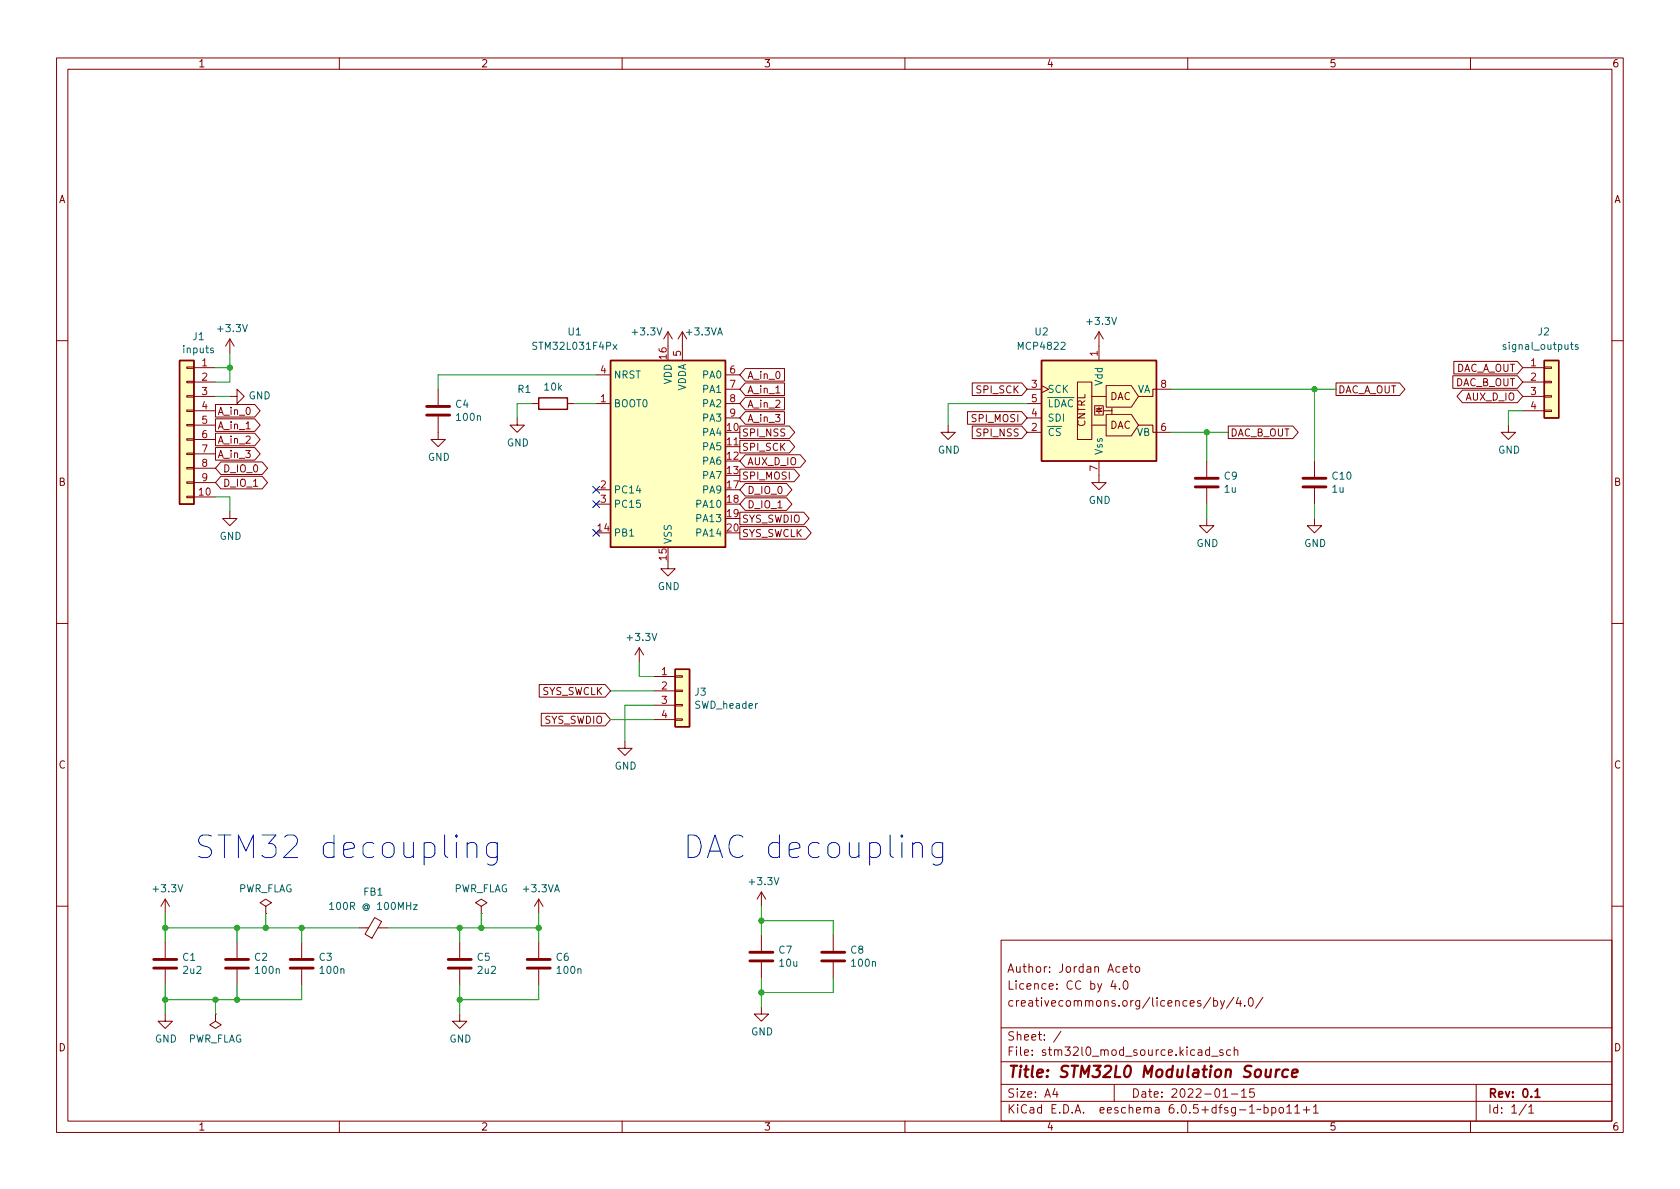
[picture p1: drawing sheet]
<svg xmlns="http://www.w3.org/2000/svg" width="297mm" height="210mm" viewBox="0 0 297 210" stroke-linecap="round" stroke-linejoin="round" font-family="sans-serif">
<g fill="none" stroke="#840000" stroke-width=".18">
<path d="M10 10.2h277v190.1h-277zM12 12.2h273v186.1h-273zM60 10.2v2M110 10.2v2M160 10.2v2M210 10.2v2M260 10.2v2M40.6 59.9l-.7 1.3M40.6 59.9v2.6M40.6 59.9l.8 1.3M118.1 58.7l-.8 1.2M118.1 58.7v2.5"/>
<path d="M118.1 58.7l.8 1.2M120.6 58.7l-.7 1.2M120.6 58.7v5M120.6 58.7l.8 1.2M194.3 58.7l-.8 1.2M194.3 58.7v5M194.3 58.7l.8 1.2M10 60.2h2M33 77.6h1.3v.2h-1.3zM33 75.1h1.3v.2h-1.3zM33 72.5h1.3v.3h-1.3zM33 70h1.3v.2h-1.3z"/>
<path d="M33 67.4h1.3v.3h-1.3zM33 64.9h1.3v.2h-1.3zM34.3 65h3.8M34.3 67.6h3.8M34.3 70.1h3.8M34.3 72.6h3.8M34.3 75.2h3.8M34.3 77.7h3.8M38.1 71.5h6.9l1 1.1-1 1.1h-6.9zM38.1 79.1h6.9l1 1.2-1 1.1h-6.9zM38.1 76.6h6.9l1 1.1-1 1.1h-6.9zM38.1 74.1h6.9l1 1.1-1 1.1h-6.9z"/>
<path d="M40.6 70.1h1.3v-1.3l1.3 1.3-1.3 1.3v-1.3M43.5 75.8h.7M77.5 73.7v4h1.2l-1.2 1.3-1.3-1.3h1.3M77.5 68.8v2.8M91.4 73.9v1.3h1.3l-1.3 1.2-1.2-1.2h1.2M94 71.4h1.2M100.3 71.4h1.3M105.4 71.4h2.5M105.4 66.3h2.5M128.3 71.4h2.5M128.3 68.8h2.5M128.3 73.9h2.5"/>
<path d="M128.3 79h2.5M128.3 66.3h2.5M130.8 77.9h8.8l.9 1.1-.9 1.1h-8.8zM130.8 75.3h8.8l.9 1.1-.9 1.2h-8.8zM131.8 70.3h6.9v2.2h-6.9l-1-1.1zM131.8 65.2h6.9v2.2h-6.9l-1-1.1zM131.8 67.7h6.9v2.2h-6.9l-1-1.1zM131.8 72.8h6.9v2.2h-6.9l-1-1.1zM137.2 69.5h.7M167.6 75.2v1.2h1.3l-1.3 1.3-1.2-1.3h1.2M171.1 72.8h9.6l.9 1.1-.9 1.1h-9.6zM171.9 75.3h8.8l.9 1.1-.9 1.2h-8.8z"/>
<path d="M171.9 67.7h8.8l.9 1.1-.9 1.1h-8.8zM181.6 71.4h2.5M181.6 76.4h2.5M181.6 68.8h2.5M181.6 73.9h2.5M184.1 68.2l1.3 .6-1.3 .7M190.5 67.6h2.5v10.1h-2.5zM193 70.1h2.6M193 75.2h2.6M193.5 71.7h1.6v1.7h-1.6zM194.3 72.3l.5 .5h-1zM194.3 72v1.1"/>
<path d="M194.8 72.1l-.1 .2h-.8l-.1 .1M195.6 73.3h4.4l1.3 1.9-1.3 1.9h-4.4zM195.6 68.2h4.4l1.3 1.9-1.3 1.9h-4.4zM196.6 72.1v.5h-1.5M196.6 72.5v.8M201.3 75.2h2.5v1.2h3.2M207 68.8h-3.2v1.3h-2.5M217.2 75.3h11.4l.9 1.1-.9 1.2h-11.4zM236.2 67.7h11.3l.9 1.1-.9 1.1h-11.3zM256.9 66.4h11.4l.9 1.2-.9 1.1h-11.4zM257.1 63.9h11.2l.9 1.1-.9 1.1h-11.2zM258.6 69h9.7l.9 1.1-.9 1.1h-9.7l-1-1.1z"/>
<path d="M266.7 75.2v1.2h1.3l-1.3 1.3-1.3-1.3h1.3M269.2 65h3.8M269.2 67.6h3.8M269.2 70.1h3.8M269.2 72.6h3.8M273 72.5h1.3v.3h-1.3zM273 70h1.3v.2h-1.3zM273 67.4h1.3v.3h-1.3zM273 64.9h1.3v.2h-1.3zM285 60.2h2M33 87.8h1.3v.2h-1.3zM33 85.2h1.3v.3h-1.3z"/>
<path d="M33 82.7h1.3v.2h-1.3zM33 80.1h1.3v.3h-1.3zM34.3 87.9h3.8M34.3 80.3h3.8M34.3 82.8h3.8M34.3 85.3h3.8M39.1 84.2h7.3l.9 1.1-.9 1.1h-7.3l-1-1.1zM39.1 81.7h7.3l.9 1.1-.9 1.1h-7.3l-1-1.1zM40.6 90.4v1.3h1.3l-1.3 1.3-1.2-1.3h1.2M105.4 86.6h2.5M105.4 89.1h2.5M118.1 99.3v1.3h1.3l-1.3 1.2-1.3-1.2h1.3"/>
<path d="M130.8 83h9.6l1 1.1-1 1.1h-9.6zM130.8 93.1h11.7l.9 1.1-.9 1.1h-11.7zM130.8 90.6h11.3l1 1.1-1 1.1h-11.3zM131.8 88h7.3l.9 1.1-.9 1.2h-7.3l-1-1.2zM131.8 85.5h7.3l.9 1.1-.9 1.1h-7.3l-1-1.1zM131.8 80.4h9.7l.9 1.1-.9 1.1h-9.7l-1-1.1zM194.3 81.5v3.8h1.3l-1.3 1.3-1.3-1.3h1.3M213.4 91.7v1.3h1.2l-1.2 1.2-1.3-1.2h1.3M213.4 81.5v2.8M213.4 86.4v2.7M232.4 91.7v1.3h1.3l-1.3 1.2-1.3-1.2h1.3M232.4 81.5v2.8"/>
<path d="M232.4 86.4v2.7M10 110.2h2M113 114.5l-.7 1.3M113 114.5v2.6M113 114.5l.8 1.3M115.6 119.6h3.8M119.4 119.5h1.2v.3h-1.2zM285 110.2h2M95.3 121.1h11.7l.9 1.1-.9 1.1h-11.7zM95.7 126.1h11.3l.9 1.1-.9 1.2h-11.3zM110.5 131.1v1.2h1.3l-1.3 1.3-1.3-1.3h1.3M115.6 122.2h3.8"/>
<path d="M115.6 124.7h3.8M115.6 127.2h3.8M119.4 127.1h1.2v.3h-1.2zM119.4 124.6h1.2v.2h-1.2zM119.4 122h1.2v.3h-1.2zM29.2 159v2.5M29.2 159l-.8 1.3M29.2 159l.8 1.3M95.2 159v2.5M95.2 159l-.7 1.3M95.2 159l.8 1.3M134.6 157.7v2.6"/>
<path d="M134.6 157.7l-.7 1.3M134.6 157.7l.8 1.3M10 160.2h2M29.2 179.3v1.3h1.3l-1.3 1.3-1.3-1.3h1.3M29.2 166.6v2.8M29.2 171.4v2.8M38.1 179.3v1.3l1 .6-1 .7-1-.7 1-.6M38.1 179.3h.1M41.9 166.6v2.8M41.9 171.4v2.8M47 160.3l1-.7-1-.6-1 .6 1 .7v1.2M47 161.5h.1"/>
<path d="M53.3 166.6v2.8M53.3 171.4v2.8M63.5 164.1h1.7M66.2 162.2l1.3 .8-1.7 2.9-1.3-.7zM66.8 164.1h1.8M81.3 179.3v1.3h1.2l-1.2 1.3-1.3-1.3h1.3M81.3 166.6v2.8M81.3 171.4v2.8M85.1 160.3l1-.7-1-.6-1 .6 1 .7v1.2M85.1 161.5h.1M95.2 166.6v2.8M95.2 171.4v2.8"/>
<path d="M134.6 178v1.3h1.3l-1.3 1.3-1.3-1.3h1.3M134.6 165.3v2.8M134.6 170.2v2.8M147.3 165.3v2.8M147.3 170.2v2.8M177 166.3h108v32h-108zM196.8 173.4l-.4 1h1M197.1 173.9v1M197.9 174.8v.1M198.6 171.4l.7-.1-.1-.3-.4-.1-.2 .2v.8h.6M198.8 173.5l.1-.1a.81 .81 0 0 1 .6 .7 .81 .81 0 0 1-.3 .8h-.1a.81 .81 0 0 1-.6-.6 .81 .81 0 0 1 .3-.8zM199.7 170.9h.6"/>
<path d="M199.9 170.4v1.3l.4 .2M200.9 171l.3-.1 .3 .3v.4l-.3 .3h-.3l-.2-.3v-.4zM214.1 176.4l-1.3 1.9M214.6 177l.4-.1 .3 .3v.4l-.2 .3h-.5M214.6 176.4v1.5M215.8 176.9l.3 1M216.5 176.9l-.5 1.4-.2 .1M218.1 176.4l-1.2 1.9M218.9 176.4l-.3 1h.9M219.3 176.9v1M220.1 177.8v.1M220.9 176.6l.2-.2a.81 .81 0 0 1 .6 .7 .81 .81 0 0 1-.3 .8h-.2a.81 .81 0 0 1-.3-1.3z"/>
<path d="M223.3 176.4l-1.3 1.9M285 160.2h2M60 198.3v2M110 198.3v2M160 198.3v2M177 194.8h108M177 191.8h108M177 187.8h108M177 181.8h108M186.5 192.5l-.4 1h1M186.9 193v1M187.6 182.4l-1.3 1.9"/>
<path d="M197 191.8v3M210 198.3v2M213.9 185.7l-.5-.1-.3 .3v.4l.2 .3h.6M213.9 185.1v1.5M214.2 186.8h1.2M216.2 185.7l-.3-.1-.3 .2 .1 .3 .5 .1v.4h-.6M216.2 194h.9M217.6 185.7l-.5-.1-.2 .3v.4l.1 .3h.6M217.7 193.5h1.2M218.2 185.8l.2-.2 .4 .1 .1 .9M218.2 185.1v1.5M219.5 193l.4-.5v1.5"/>
<path d="M219.5 194h.9M221.7 192.5h-.7l-.1 .7 .2-.1 .5 .1 .2 .2-.1 .5-.2 .1-.6-.1M223.5 195.9l.4-.1 .3 .3v.4l-.1 .3h-.6M223.5 195.3v1.5M224.9 195.9l.4-.1 .3 .3v.4l-.2 .3h-.5M224.9 195.8v1.5M226.3 195.9l.3-.1 .3 .3v.4l-.3 .3h-.3l-.2-.3v-.4zM227.5 195.8l.4-.5v1.5M227.5 196.8h.9M228.9 195.8l.5-.5v1.5M228.9 196.8h.9M230.4 196.3h1.2"/>
<path d="M231 195.7v1.1M232.2 195.8l.4-.5v1.5M232.2 196.8h.9M260 198.3v2M261 191.8v6.5M269.9 195.3l-1.3 1.9M270.3 195.8l.4-.5v1.5M270.3 196.8h.9"/>
</g>
<path d="M271.4 193l.4-.5v1.5M271.4 194h.9" fill="none" stroke="#840000" stroke-width=".3"/>
<path d="M224.7 189.1l-.1 1.4M225.7 189.1l-.2 1.4M226.3 189.1l-.4 .1-.3 .3M227.8 189.2a.66 .66 0 0 0-1 .3l-.1 .6 .2 .3 .1 .1 .6-.1M228.5 189.8l.9-.2v-.4l-.6-.1-.3 .3v1l.2 .1 .5-.1" fill="none" stroke="#840000" stroke-width=".4"/>
<g fill="none" stroke="#840000" stroke-width=".51">
<path d="M75.4 73.4h4.1M75.4 71.9h4.1M211.3 86.1h4.1M211.3 84.6h4.1M230.4 86.1h4M230.4 84.6h4M27.2 171.2h4M27.2 169.7h4M39.9 171.2h4M39.9 169.7h4M51.3 171.2h4.1M51.3 169.7h4.1"/>
<path d="M79.2 171.2h4.1M79.2 169.7h4.1M93.2 171.2h4.1M93.2 169.7h4.1M132.6 169.9h4.1M132.6 168.4h4.1M145.3 169.9h4.1M145.3 168.4h4.1"/>
</g>
<path d="M31.7 63.7h2.6v25.4h-2.6zM95.2 70.4h5.1v2h-5.1zM107.9 63.7h20.4v33.1h-20.4zM184.1 63.7h20.4v17.8h-20.4zM273 63.7h2.6v10.2h-2.6zM119.4 118.4h2.5v10.1h-2.5z" fill="none" stroke="#840000" stroke-width=".25"/>
<g fill="#ffffc2" stroke="#ffffc2" stroke-width=".18">
<path d="M31.7 63.7h2.6v25.4h-2.6z"/>
<path d="M273 63.7h2.6v10.2h-2.6z"/>
<path d="M119.4 118.4h2.5v10.1h-2.5z"/>
<path d="M184.1 63.7h20.4v17.8h-20.4z"/>
<path d="M107.9 63.7h20.4v33.1h-20.4z"/>
</g>
<path d="M37.7 61.6l-.3-.1-.2 .2 .1 .2 .4 .1v.3h-.5M108.4 60.9l.7 .9M109.1 60.9l-.7 .9M277.7 60.9h.4M277.8 60.5v1.1l.3 .2M279 61l-.3-.1-.2 .2 .1 .2 .4 .1v.3h-.5M58.3 159.9l.4-.3v1.2M73.1 160h.7l-.7 .8h.7M58.3 160.8h.7" fill="none" stroke="#006464" stroke-width=".18"/>
<path d="M82.6 149.4a.99 .99 0 0 1 1.7 .2v2M82.6 149v2.6M87.9 149v3.2a1.08 1.08 0 0 1-1.7 .6M87.9 149.2l-.4-.2h-.7l-.4 .2-.4 .5v1.2l.4 .6 .4 .1h.7l.4-.1M161.4 149.4a.99 .99 0 0 1 1.7 .2v2M166.7 149v3.2a1.08 1.08 0 0 1-1.7 .6M166.7 149.2l-.4-.2h-.8l-.5 .4-.2 .3v1.2l.4 .6 .3 .1h.8l.4-.1" fill="none" stroke="#0000c2" stroke-width=".18"/>
<g fill="none" stroke="#009600" stroke-width=".18">
<path d="M38.1 70.1h2.5M38.1 65h2.5M40.6 62.5v5.1h-2.5M94 71.4h-2.6v2.5M101.6 71.4h3.8M105.4 66.3h-27.9v2.5M181.6 71.4h-14v3.8M207 68.8h29.2M207 76.4h10.2M213.4 76.4v5.1M232.4 68.8v12.7M269.2 72.6h-2.5v2.6"/>
<path d="M38.1 87.9h2.5v2.5M213.4 89.1v2.6M232.4 89.1v2.6M113 117.1v2.5h2.6M107.9 127.2h7.7M107.9 122.2h7.7M115.6 124.7h-5.1v6.4M29.2 161.5v5.1M29.2 174.2v5.1M29.2 164.1h34.3M38.1 176.8v2.5M41.9 164.1v2.5"/>
<path d="M41.9 174.2v2.6M47 161.5v2.6M53.3 164.1v2.5M53.3 174.2v2.6h-24.1M68.6 164.1h26.6M81.3 164.1v2.5M81.3 174.2v5.1M85.1 161.5v2.6M95.2 174.2v2.6h-13.9M95.2 161.5v5.1M134.6 160.3v5M134.6 173v5"/>
<path d="M134.6 162.8h12.7v2.5M147.3 173v2.5h-12.7"/>
</g>
<path d="M104.8 93.6l1.2 1.2M104.8 86l1.2 1.2M104.8 88.5l1.2 1.3M106 93.6l-1.2 1.2M106 86l-1.2 1.2M106 88.5l-1.2 1.3" fill="none" stroke="#000084" stroke-width=".18"/>
<g fill="#009600" stroke="#009600" stroke-width=".18">
<circle cx="134.6" cy="162.8" r=".46"/>
<circle cx="134.6" cy="175.5" r=".46"/>
<circle cx="40.6" cy="65" r=".46"/>
<circle cx="81.3" cy="176.8" r=".46"/>
<circle cx="95.2" cy="164.1" r=".46"/>
<circle cx="85.1" cy="164.1" r=".46"/>
<circle cx="81.3" cy="164.1" r=".46"/>
<circle cx="213.4" cy="76.4" r=".46"/>
<circle cx="232.4" cy="68.8" r=".46"/>
<circle cx="41.9" cy="176.8" r=".46"/>
<circle cx="38.1" cy="176.8" r=".46"/>
<circle cx="29.2" cy="164.1" r=".46"/>
<circle cx="53.3" cy="164.1" r=".46"/>
<circle cx="47" cy="164.1" r=".46"/>
<circle cx="41.9" cy="164.1" r=".46"/>
<circle cx="29.2" cy="176.8" r=".46"/>
</g>
<g font-size="5.6" fill="#0000c2">
<text x="34.3" y="151.8">STM32 decoupling</text>
<text x="120.6" y="151.8">DAC decoupling</text>
</g>
<text font-size="2.8" fill="#840000" x="178" y="190.6">Title: STM32L0 Modulation Source</text>
<g font-size="2.1" fill="#840000">
<text x="178" y="172">Author: Jordan Aceto</text>
<text x="178" y="178">creativecommons.org/licences/by/4.0/</text>
<text x="178" y="175">Licence: CC by 4.0</text>
<text x="178" y="184">Sheet: /</text>
<text x="178" y="186.7">File: stm32l0_mod_source.kicad_sch</text>
<text x="178" y="196.9">KiCad E.D.A. eeschema 6.0.5+dfsg-1~bpo11+1</text>
<text x="178" y="194.1">Size: A4</text>
<text x="200" y="194.1">Date: 2022-01-15</text>
<text x="263" y="194.1">Rev: 0.1</text>
<text x="263" y="196.9">Id: 1/1</text>
</g>
<g font-size="1.8" fill="#840000">
<text x="35" y="11.9">1</text>
<text x="85" y="11.9">2</text>
<text x="135" y="11.9">3</text>
<text x="185" y="11.9">4</text>
<text x="235" y="11.9">5</text>
<text x="285" y="11.9">6</text>
<text x="10.3" y="35.9">A</text>
<text x="285.3" y="35.9">A</text>
<text x="257.2" y="65.7">DAC_A_OUT</text>
<text x="132.1" y="67">A_in_0</text>
<text x="132.1" y="69.6">A_in_1</text>
<text x="172.8" y="69.6">SPI_SCK</text>
<text x="196.2" y="70.7">DAC</text>
<text x="236.5" y="69.6">DAC_A_OUT</text>
<text x="257.2" y="68.3">DAC_B_OUT</text>
<text x="259.1" y="70.8">AUX_D_IO</text>
<text x="38.4" y="73.4">A_in_0</text>
<text x="38.4" y="75.9">A_in_1</text>
<text x="131.1" y="77.2">SPI_NSS</text>
<text x="132.1" y="72.1">A_in_2</text>
<text x="132.1" y="74.6">A_in_3</text>
<text x="172" y="74.6">SPI_MOSI</text>
<text x="172.9" y="77.2">SPI_NSS</text>
<text x="191.9" y="75.5" transform="rotate(-90 191.9 75.5)">CNTRL</text>
<text x="196.2" y="75.8">DAC</text>
<text x="217.5" y="77.2">DAC_B_OUT</text>
<text x="38.4" y="81">A_in_3</text>
<text x="38.4" y="78.4">A_in_2</text>
<text x="39.4" y="83.5">D_IO_0</text>
<text x="131.1" y="79.7">SPI_SCK</text>
<text x="132.1" y="82.3">AUX_D_IO</text>
<text x="10.3" y="85.9">B</text>
<text x="39.4" y="86.1">D_IO_1</text>
<text x="131.1" y="84.8">SPI_MOSI</text>
<text x="132.1" y="89.9">D_IO_1</text>
<text x="132.1" y="87.3">D_IO_0</text>
<text x="285.3" y="85.9">B</text>
<text x="131.1" y="95">SYS_SWCLK</text>
<text x="131.1" y="92.4">SYS_SWDIO</text>
<text x="95.7" y="122.9">SYS_SWCLK</text>
<text x="96.2" y="128">SYS_SWDIO</text>
<text x="10.3" y="135.9">C</text>
<text x="285.3" y="135.9">C</text>
<text x="10.3" y="185.9">D</text>
<text x="285.3" y="185.9">D</text>
<text x="35" y="199.9">1</text>
<text x="85" y="199.9">2</text>
<text x="135" y="199.9">3</text>
<text x="185" y="199.9">4</text>
<text x="235" y="199.9">5</text>
<text x="285" y="199.9">6</text>
</g>
<g font-size="1.8" fill="#006464">
<text x="38.7" y="58.7">+3.3V</text>
<text x="100.5" y="59.3">U1</text>
<text x="112" y="59.3">+3.3V</text>
<text x="121.5" y="59.3">+3.3VA</text>
<text x="183" y="59.3">U2</text>
<text x="192.4" y="57.4">+3.3V</text>
<text x="272" y="59.3">J2</text>
<text x="32.4" y="62.5">inputs</text>
<text x="34.1" y="60.1">J1</text>
<text x="94.6" y="61.8">STM32L031F4Px</text>
<text x="180.2" y="61.8">MCP4822</text>
<text x="266.1" y="61.8">signal_outputs</text>
<text x="43.9" y="70.6">GND</text>
<text x="91.6" y="69.5">R1</text>
<text x="96.3" y="69.1">10k</text>
<text x="108.5" y="66.9">NRST</text>
<text x="118.7" y="68" transform="rotate(-90 118.7 68)">VDD</text>
<text x="121.3" y="69.3" transform="rotate(-90 121.3 69.3)">VDDA</text>
<text x="124.3" y="66.9">PA0</text>
<text x="124.3" y="69.5">PA1</text>
<text x="185.2" y="69.5">SCK</text>
<text x="194.9" y="68.1" transform="rotate(-90 194.9 68.1)">Vdd</text>
<text x="201" y="69.5">VA</text>
<text x="80.6" y="72.1">C4</text>
<text x="80.8" y="74.4">100n</text>
<text x="108.5" y="72">BOOT0</text>
<text x="124.3" y="77.1">PA4</text>
<text x="124.3" y="72">PA2</text>
<text x="124.3" y="74.5">PA3</text>
<text x="185.2" y="77.1">~{CS}</text>
<text x="185.2" y="74.5">SDI</text>
<text x="185.2" y="72">~{LDAC}</text>
<text x="201" y="77.1">VB</text>
<text x="75.6" y="81.5">GND</text>
<text x="89.6" y="78.9">GND</text>
<text x="124.3" y="79.6">PA5</text>
<text x="124.3" y="82.2">PA6</text>
<text x="165.8" y="80.2">GND</text>
<text x="194.9" y="80.5" transform="rotate(-90 194.9 80.5)">Vss</text>
<text x="264.9" y="80.2">GND</text>
<text x="108.5" y="87.2">PC14</text>
<text x="108.5" y="89.8">PC15</text>
<text x="123.3" y="89.8">PA10</text>
<text x="124.3" y="84.7">PA7</text>
<text x="124.3" y="87.2">PA9</text>
<text x="192.5" y="89.1">GND</text>
<text x="216.5" y="84.8">C9</text>
<text x="216.5" y="87.1">1u</text>
<text x="235.6" y="87.1">1u</text>
<text x="235.6" y="84.8">C10</text>
<text x="38.8" y="95.4">GND</text>
<text x="108.5" y="94.9">PB1</text>
<text x="123.3" y="92.3">PA13</text>
<text x="123.3" y="94.9">PA14</text>
<text x="118.7" y="96.3" transform="rotate(-90 118.7 96.3)">VSS</text>
<text x="211.5" y="96.7">GND</text>
<text x="230.6" y="96.7">GND</text>
<text x="116.3" y="104.3">GND</text>
<text x="111.1" y="113.3">+3.3V</text>
<text x="122.9" y="123">J3</text>
<text x="123" y="125.3">SWD_header</text>
<text x="108.7" y="136.1">GND</text>
<text x="27.3" y="157.8">+3.3V</text>
<text x="42" y="157.8">PWR_FLAG</text>
<text x="59.2" y="160.9">100R @ 100MHz</text>
<text x="64.3" y="158.4">FB1</text>
<text x="80.1" y="157.8">PWR_FLAG</text>
<text x="92.7" y="157.8">+3.3VA</text>
<text x="132.7" y="156.5">+3.3V</text>
<text x="32.3" y="169.9">C1</text>
<text x="32.5" y="172.2">2u2</text>
<text x="45" y="169.9">C2</text>
<text x="45.3" y="172.2">100n</text>
<text x="56.4" y="169.9">C3</text>
<text x="56.7" y="172.2">100n</text>
<text x="84.4" y="169.9">C5</text>
<text x="84.5" y="172.2">2u2</text>
<text x="98.4" y="169.9">C6</text>
<text x="98.6" y="172.2">100n</text>
<text x="137.7" y="168.6">C7</text>
<text x="137.9" y="170.9">10u</text>
<text x="150.4" y="168.6">C8</text>
<text x="150.7" y="170.9">100n</text>
<text x="27.4" y="184.3">GND</text>
<text x="33.1" y="184.3">PWR_FLAG</text>
<text x="79.4" y="184.3">GND</text>
<text x="132.8" y="183.1">GND</text>
</g>
<g font-size="1.8" fill="#a90000">
<text x="35.7" y="64.8">1</text>
<text x="117.9" y="63.5" transform="rotate(-90 117.9 63.5)">16</text>
<text x="120.4" y="63" transform="rotate(-90 120.4 63)">5</text>
<text x="194.1" y="63" transform="rotate(-90 194.1 63)">1</text>
<text x="270.7" y="64.8">1</text>
<text x="35.7" y="67.3">2</text>
<text x="35.7" y="69.8">3</text>
<text x="106.2" y="71.1">1</text>
<text x="106.2" y="66">4</text>
<text x="129" y="66">6</text>
<text x="129" y="68.6">7</text>
<text x="129" y="71.1">8</text>
<text x="182.4" y="68.6">3</text>
<text x="182.4" y="71.1">5</text>
<text x="205.2" y="68.6">8</text>
<text x="270.7" y="67.3">2</text>
<text x="270.7" y="69.8">3</text>
<text x="35.7" y="72.4">4</text>
<text x="35.7" y="74.9">5</text>
<text x="35.7" y="77.5">6</text>
<text x="128.6" y="76.2">10</text>
<text x="129" y="73.7">9</text>
<text x="182.4" y="76.2">2</text>
<text x="182.4" y="73.7">4</text>
<text x="205.2" y="76.2">6</text>
<text x="270.7" y="72.4">4</text>
<text x="35.7" y="80">7</text>
<text x="35.7" y="82.5">8</text>
<text x="128.6" y="78.7">11</text>
<text x="128.6" y="81.3">12</text>
<text x="128.6" y="83.8">13</text>
<text x="194.1" y="83.3" transform="rotate(-90 194.1 83.3)">7</text>
<text x="35.2" y="87.6">10</text>
<text x="35.7" y="85.1">9</text>
<text x="106.2" y="86.4">2</text>
<text x="106.2" y="88.9">3</text>
<text x="128.6" y="86.4">17</text>
<text x="128.6" y="88.9">18</text>
<text x="105.7" y="94">14</text>
<text x="128.6" y="91.4">19</text>
<text x="128.6" y="94">20</text>
<text x="117.9" y="99" transform="rotate(-90 117.9 99)">15</text>
<text x="117" y="119.4">1</text>
<text x="117" y="121.9">2</text>
<text x="117" y="124.5">3</text>
<text x="117" y="127">4</text>
</g>
</svg>
